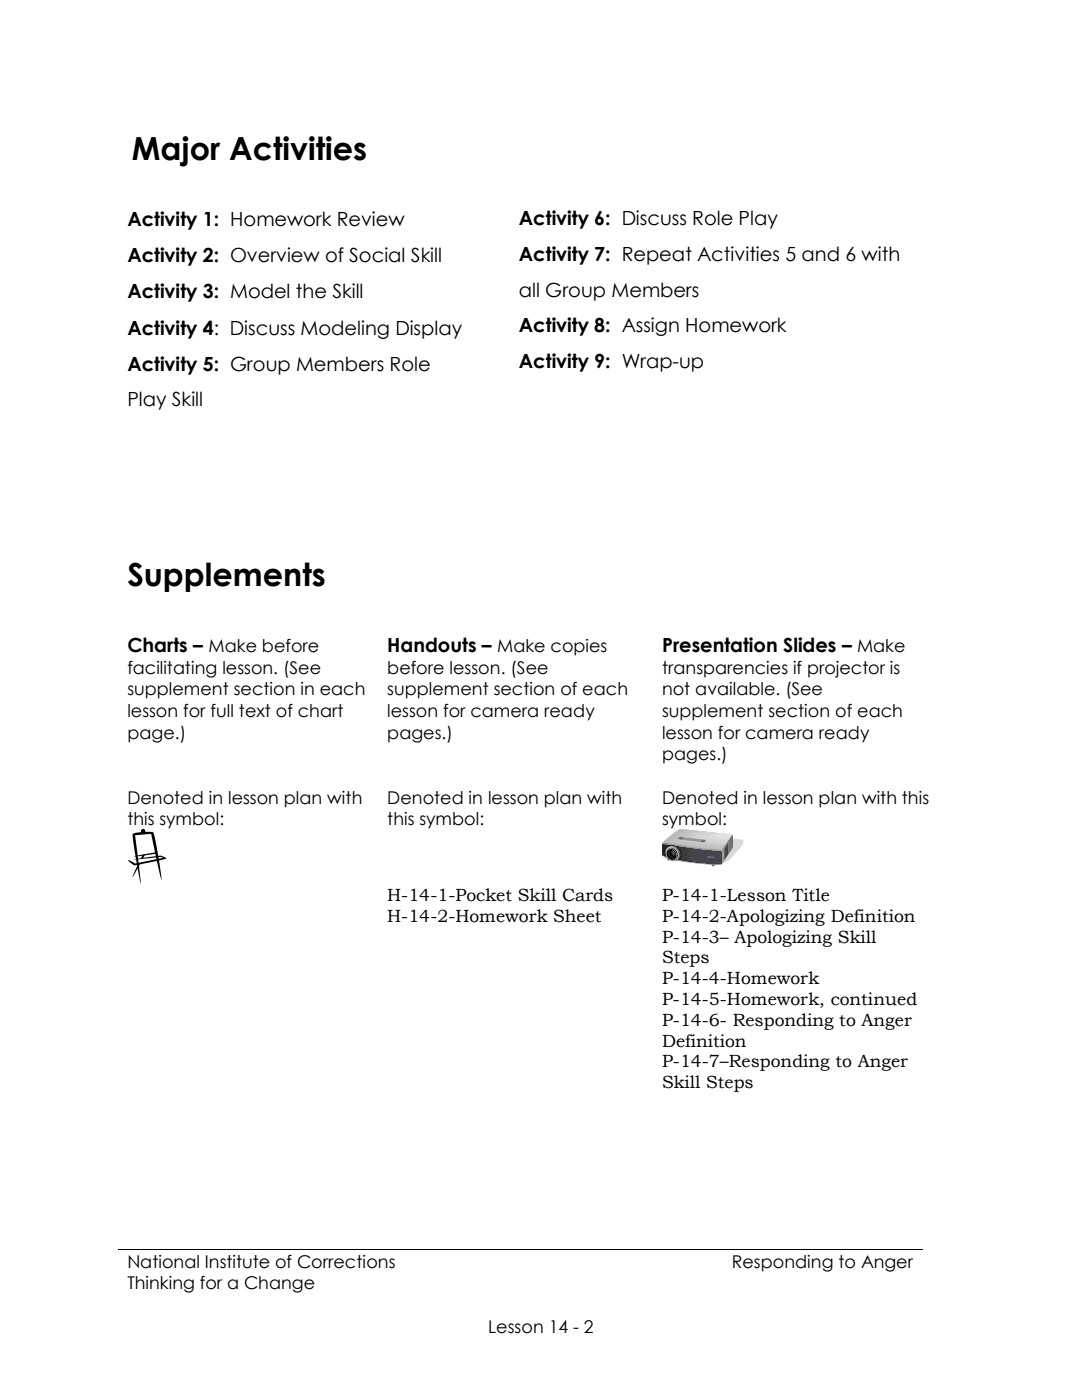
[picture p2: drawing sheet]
<svg xmlns="http://www.w3.org/2000/svg" width="216mm" height="279mm" viewBox="0 0 216 279" stroke-linecap="round" stroke-linejoin="round" font-family="sans-serif">
<path d="M23.5 249.3h65.4M89.1 249.3h95.1" fill="none" stroke="#000" stroke-width=".2"/>
<path d="M88.9 249.3h.2v.1h-.2z" fill-rule="evenodd" fill="#000"/>
<g fill="#fff">
<path d="M24.6 41h.3v.2h-.3z" fill-rule="evenodd"/>
<path d="M24.6 41h.3v.2h-.3z" fill-rule="evenodd"/>
<path d="M24.9 41h69v.2h-69z" fill-rule="evenodd"/>
<path d="M93.9 41h.2v.2h-.2z" fill-rule="evenodd"/>
<path d="M93.9 41h.2v.2h-.2z" fill-rule="evenodd"/>
<path d="M24.6 41.2h.3v7.2h-.3z" fill-rule="evenodd"/>
<path d="M93.9 41.2h.2v7.2h-.2z" fill-rule="evenodd"/>
<path d="M24.6 48.4h.3v7.1h-.3z" fill-rule="evenodd"/>
<path d="M93.9 48.4h.2v7.1h-.2z" fill-rule="evenodd"/>
<path d="M24.6 62.7h.3v.2h-.3z" fill-rule="evenodd"/>
<path d="M24.6 62.7h.3v.2h-.3z" fill-rule="evenodd"/>
<path d="M24.9 62.7h69v.2h-69z" fill-rule="evenodd"/>
<path d="M93.9 62.7h.2v.2h-.2z" fill-rule="evenodd"/>
<path d="M93.9 62.7h.2v.2h-.2z" fill-rule="evenodd"/>
<path d="M24.6 55.5h.3v7.2h-.3z" fill-rule="evenodd"/>
<path d="M93.9 55.5h.2v7.2h-.2z" fill-rule="evenodd"/>
</g>
<g fill="#000">
<path d="M25.6 171.7l1.4 .6 5.6-1.1-.6-.2-5.3 .5 4.3-.6a2.26 2.26 0 0 1 2.3 .4l-5.7 1.3a1.16 1.16 0 0 1-1.6-.4z" fill-rule="evenodd"/>
<path d="M26.8 170.9l4.4-.8v.3z" fill-rule="evenodd"/>
<path d="M27.6 172.4h.4l-1.6 2.6z" fill-rule="evenodd"/>
<path d="M28.4 170.6l.6-.1-.5 .8-.4 .1z" fill-rule="evenodd"/>
<path d="M26.5 166.4l1.7-.3a.45 .45 0 0 1 .3-.7 .45 .45 0 0 1 .5 .6l1.5 .1a51.9 51.9 0 0 1 1.7 9.5l-2-9.2-3.2 .3 1.1 9.8v-.1a80.5 80.5 0 0 1-1.6-10z" fill-rule="evenodd"/>
</g>
<path d="M143.7 167.1l4.6 .5v.9l-2.7 3.1-1.5 .8-1.6-3.9z" fill-rule="evenodd" fill="#d8d8d8"/>
<g fill="#4f4449">
<path d="M141.8 172.3l1.2 .1-.7 .5-.2-.1z" fill-rule="evenodd"/>
<path d="M133.1 171.1l1.1 .2-.9 .4z" fill-rule="evenodd"/>
</g>
<path d="M132.6 167.7l3-2.3 10.4 1.2 .3 .4-2.4 2.9-8-1-3.7-.8z" fill-rule="evenodd" fill="#bcb7ba"/>
<path d="M133.3 167.8l2.1-1.7a1.86 1.86 0 0 1 2.1-.5l8.5 1 .2 .3-1.5 1.9a1.27 1.27 0 0 1-1.7 .7l-7.1-.9-2.7-.6z" fill-rule="evenodd" fill="#bfbabc"/>
<path d="M134.4 167.6l1.6-1.3a1.9 1.9 0 0 1 2.1-.6l6.5 .7a1.87 1.87 0 0 1 1.6 .4l-1.4 1.8a1.19 1.19 0 0 1-1.6 .7l-5.9-.7-3.2-.7z" fill-rule="evenodd" fill="#c4bfc1"/>
<path d="M135.2 167.7l1.6-1.4a1.91 1.91 0 0 1 2.2-.5l5.7 .6a1.76 1.76 0 0 1 1.5 .4l-1.3 1.7a1.1 1.1 0 0 1-1.5 .6l-6.3-.8-2.1-.5z" fill-rule="evenodd" fill="#c6c1c4"/>
<path d="M136.2 167.4l1.3-1.1a1.77 1.77 0 0 1 2.1-.4l5.2 .5a1.62 1.62 0 0 1 1.4 .4l-1.2 1.5a1.01 1.01 0 0 1-1.4 .6l-4.7-.6-3-.6z" fill-rule="evenodd" fill="#c9c4c6"/>
<path d="M137 167.5l.7-.7a2.48 2.48 0 0 1 2.9-.8l5.5 .6a.66 .66 0 0 1-.4 .9l-.6 .7a.93 .93 0 0 1-1.3 .5l-5-.6-2-.5z" fill-rule="evenodd" fill="#cec6c9"/>
<path d="M138 167.3l.5-.5a2.28 2.28 0 0 1 2.7-.8l4.9 .6a.69 .69 0 0 1-.5 .9l-.4 .5a.95 .95 0 0 1-1.4 .5l-4.1-.5-1.9-.5z" fill-rule="evenodd" fill="#d3ced1"/>
<path d="M138.9 167.2l.5-.4a1.99 1.99 0 0 1 2.3-.7l4.3 .5 .1 .2-.8 1a1.15 1.15 0 0 1-1.5 .4l-5.1-.8z" fill-rule="evenodd" fill="#d8d1d3"/>
<path d="M139.7 167.3l.9-.9a1.27 1.27 0 0 1 1.5-.3l3.9 .5 .1 .2-.7 .8a1.12 1.12 0 0 1-1.5 .4l-3.4-.4-.9-.3z" fill-rule="evenodd" fill="#dbd3d6"/>
<path d="M140.5 167.3l.3-.4a2.02 2.02 0 0 1 2.4-.6l2.8 .3 .1 .2-.4 .4a1.16 1.16 0 0 1-1.5 .6z" fill-rule="evenodd" fill="#ddd6d8"/>
<path d="M141.6 167l.1-.1a1.54 1.54 0 0 1 2-.6l2.3 .3 .1 .2-.3 .3a1.13 1.13 0 0 1-1.6 .5l-2.8-.5z" fill-rule="evenodd" fill="#e2dbdd"/>
<path d="M142.4 166.9l.9-.6 2.7 .3 .1 .1-.7 .8-3.1-.4z" fill-rule="evenodd" fill="#e5dde0"/>
<path d="M132.2 168.1l6.4 1 5.4 .6v2.8a38.3 38.3 0 0 1-11.4-1.4l-.4-.4-.1-2.2z" fill-rule="evenodd" fill="#9b9391"/>
<path d="M146.1 166.8l.2 .4v1.8l-2.3 3.6v-2.9z" fill-rule="evenodd" fill="#a59e9b"/>
<path d="M146.1 166.8l.2 .8a2.85 2.85 0 0 1-.8 2.6l-1.4 2.1v-1.4a2.74 2.74 0 0 1 .8-2.4z" fill-rule="evenodd" fill="#a39999"/>
<path d="M146.1 166.8l.2 .8a2.76 2.76 0 0 1-.8 2.5l-1.2 1.9v-1.4a2.69 2.69 0 0 1 .8-2.4z" fill-rule="evenodd" fill="#9b9396"/>
<path d="M146.1 166.8a3.5 3.5 0 0 1-.8 3.7l-.8 1.2v-1.3a2.6 2.6 0 0 1 .7-2.4z" fill-rule="evenodd" fill="#998e93"/>
<path d="M146.1 166.8l.1 .1a3.8 3.8 0 0 1-1 3.8l-.5 .8v-1.4a2.4 2.4 0 0 1 .6-2.2z" fill-rule="evenodd" fill="#91898e"/>
<path d="M146.1 166.8l.1 .1a3.6 3.6 0 0 1-.9 3.6l-.5 .7v-2a2.09 2.09 0 0 1 .7-1.5z" fill-rule="evenodd" fill="#8e848c"/>
<path d="M146.1 166.8l.2 .8a3.2 3.2 0 0 1-1 2.8l-.3 .5v-2.5z" fill-rule="evenodd" fill="#877f89"/>
<path d="M146.1 166.8l.2 .7a2.84 2.84 0 0 1-.8 2.7l-.3 .4v-1.2a2.99 2.99 0 0 1 .8-2.5z" fill-rule="evenodd" fill="#847a87"/>
<path d="M146.1 166.8l.2 .7a3 3 0 0 1-.8 2.7l-.1 .1v-1.2a2.69 2.69 0 0 1 .6-2.2z" fill-rule="evenodd" fill="#7c7582"/>
<path d="M146.1 166.8l.2 .2v1a2.25 2.25 0 0 1-.7 1.9l-.1 .1v-1.1a2.19 2.19 0 0 1 .5-1.9z" fill-rule="evenodd" fill="#7a707f"/>
<path d="M146.1 166.8l.2 .2v1a1.69 1.69 0 0 1-.5 1.6l-.1 .2v-2.3z" fill-rule="evenodd" fill="#726b7c"/>
<path d="M146.1 166.8l.2 .2v2l-.4 .5v-2.2z" fill-rule="evenodd" fill="#70667a"/>
<path d="M132.1 168.4l4.8 .9 7 .7 .1 2.4-6.2-.4a26.3 26.3 0 0 1-5.7-1.3z" fill-rule="evenodd" fill="#28231c"/>
<path d="M132.7 168.5l5.6 .9 5.6 .6 .1 2.4-6.3-.5-2.5-.4-2.2-.6-.3-.1z" fill-rule="evenodd" fill="#2b2821"/>
<path d="M133.4 168.6l4 .7 6.5 .7 .1 2.4-5.7-.4-2.6-.4-2.4-.7z" fill-rule="evenodd" fill="#2d2826"/>
<path d="M134 168.7l4.7 .8 5.2 .5 .1 2.4-5.7-.4-2.4-.4-1.9-.6z" fill-rule="evenodd" fill="#302d2b"/>
<path d="M134.7 168.8l4.8 .8 4.4 .4 .1 2.4-5.1-.4-2-.3-2.3-.5z" fill-rule="evenodd" fill="#333033"/>
<path d="M135.3 168.9l4.1 .7 4.5 .4 .1 2.4-5.4-.4-3.4-.7z" fill-rule="evenodd" fill="#353335"/>
<path d="M135.9 169.1l8 .9 .1 2.4-5.1-.4-3.1-.6z" fill-rule="evenodd" fill="#38353d"/>
<path d="M136.6 169.2l7.3 .8 .1 2.4-4.5-.3-3.1-.6z" fill-rule="evenodd" fill="#3a383f"/>
<path d="M137.2 169.3l6.7 .7 .1 2.4-3.8-.2-3.1-.6z" fill-rule="evenodd" fill="#3d3a47"/>
<path d="M137.8 169.4l6.1 .6 .1 2.4-3.8-.2-2.5-.5z" fill-rule="evenodd" fill="#3f3f4c"/>
<path d="M138.5 169.5l5.4 .5 .1 2.4-3.5-.2-2.2-.3z" fill-rule="evenodd" fill="#423f51"/>
<g fill="#444456">
<path d="M139.1 169.6l4.8 .4 .1 2.4-5.1-.4z" fill-rule="evenodd"/>
<path d="M145.3 168.2v2.2l-.7 1.2v-2.2z" fill-rule="evenodd"/>
</g>
<path d="M133.5 169a1.6 1.6 0 0 1 2.1 .5 1.6 1.6 0 0 1-.3 2.1 1.66 1.66 0 0 1-1.8-.6 1.66 1.66 0 0 1 0-2z" fill-rule="evenodd" fill="#00000f"/>
<path d="M133.5 169a1.56 1.56 0 0 1 2 .5 1.56 1.56 0 0 1-.3 2.1 1.62 1.62 0 0 1-1.8-.7 1.62 1.62 0 0 1 .1-1.9z" fill-rule="evenodd" fill="#60605b"/>
<path d="M133.2 169.2a1.56 1.56 0 0 1 2 .5 1.56 1.56 0 0 1-.3 2.1 1.62 1.62 0 0 1-1.8-.7 1.62 1.62 0 0 1 .1-1.9z" fill-rule="evenodd" fill="#b5a891"/>
<path d="M133.2 169.2a1.47 1.47 0 0 1 1.9 .5 1.47 1.47 0 0 1-.3 1.9 1.52 1.52 0 0 1-1.7-.6 1.52 1.52 0 0 1 .1-1.8z" fill-rule="evenodd" fill="#baaf99"/>
<path d="M133.2 169.2a1.35 1.35 0 0 1 1.8 .6 1.35 1.35 0 0 1-.5 1.8 1.47 1.47 0 0 1-1.4-.8 1.47 1.47 0 0 1 .1-1.6z" fill-rule="evenodd" fill="#c4b7a3"/>
<path d="M133.2 169.3a1.27 1.27 0 0 1 1.7 .5 1.27 1.27 0 0 1-.5 1.7 1.37 1.37 0 0 1-1.3-.7 1.37 1.37 0 0 1 .1-1.5z" fill-rule="evenodd" fill="#c9bfa8"/>
<path d="M133.2 169.3a1.17 1.17 0 0 1 1.6 .5 1.17 1.17 0 0 1-.4 1.5 1.27 1.27 0 0 1-1.3-.6 1.27 1.27 0 0 1 .1-1.4z" fill-rule="evenodd" fill="#cec4af"/>
<path d="M133.3 169.3a1.08 1.08 0 0 1 1.4 .5 1.08 1.08 0 0 1-.4 1.4 1.17 1.17 0 0 1-1.2-.6 1.17 1.17 0 0 1 .2-1.3z" fill-rule="evenodd" fill="#d6ceba"/>
<path d="M133.3 169.3a.99 .99 0 0 1 1.3 .5 .99 .99 0 0 1-.4 1.3 1.08 1.08 0 0 1-1-.6 1.08 1.08 0 0 1 .1-1.2z" fill-rule="evenodd" fill="#ddd3c1"/>
<path d="M133.3 169.4a.88 .88 0 0 1 1.2 .4 .88 .88 0 0 1-.5 1.2 .99 .99 0 0 1-.7-1.6z" fill-rule="evenodd" fill="#e5ddcc"/>
<path d="M133.3 169.4a.79 .79 0 0 1 1.1 .4 .79 .79 0 0 1-.5 1 .88 .88 0 0 1-.6-1.4z" fill-rule="evenodd" fill="#eae2d3"/>
<path d="M133.3 169.4a.69 .69 0 0 1 1 .4 .69 .69 0 0 1-.6 .9 .78 .78 0 0 1-.4-1.3z" fill-rule="evenodd" fill="#efead8"/>
<path d="M133.3 169.5a.6 .6 0 0 1 .9 .3 .6 .6 0 0 1-.5 .8 .69 .69 0 0 1-.4-1.1z" fill-rule="evenodd" fill="#f9f2e2"/>
<path d="M133.3 169.5a.51 .51 0 0 1 .8 .3 .51 .51 0 0 1-.6 .6l-.3-.4z" fill-rule="evenodd" fill="#fff9ea"/>
<path d="M133.3 169.4a1.28 1.28 0 0 1 1.7 .6 1.28 1.28 0 0 1-.5 1.7 1.39 1.39 0 0 1-1.3-.7 1.39 1.39 0 0 1 .1-1.6z" fill-rule="evenodd" fill="#00000f"/>
<path d="M133.2 169.5a1.23 1.23 0 0 1 1.7 .5 1.23 1.23 0 0 1-.5 1.7 1.34 1.34 0 0 1-1.3-.7 1.34 1.34 0 0 1 .1-1.5z" fill-rule="evenodd" fill="#c1bcb2"/>
<path d="M133.2 169.6a1.16 1.16 0 0 1 1.6 .4 1.16 1.16 0 0 1-.5 1.6 1.26 1.26 0 0 1-1.2-.7 1.26 1.26 0 0 1 .1-1.3z" fill-rule="evenodd" fill="#c6c1b7"/>
<path d="M133.2 169.6a1.08 1.08 0 0 1 1.5 .4 1.08 1.08 0 0 1-.4 1.5 1.17 1.17 0 0 1-1.2-.6 1.17 1.17 0 0 1 .1-1.3z" fill-rule="evenodd" fill="#c9c6bf"/>
<path d="M133.2 169.6a1.01 1.01 0 0 1 1.4 .4 1.01 1.01 0 0 1-.4 1.4 1.09 1.09 0 0 1-1.1-.6 1.09 1.09 0 0 1 .1-1.2z" fill-rule="evenodd" fill="#ccccc1"/>
<path d="M133.2 169.6a.94 .94 0 0 1 1.3 .4 .94 .94 0 0 1-.4 1.3 1.02 1.02 0 0 1-1-.6 1.02 1.02 0 0 1 .1-1.1z" fill-rule="evenodd" fill="#d1d1c6"/>
<path d="M133.2 169.6a.85 .85 0 0 1 1.2 .4 .85 .85 0 0 1-.5 1.2 .95 .95 0 0 1-.7-1.6z" fill-rule="evenodd" fill="#d3d6ce"/>
<path d="M133.3 169.6a.77 .77 0 0 1 1 .4 .77 .77 0 0 1-.4 1.1 .87 .87 0 0 1-.6-1.5z" fill-rule="evenodd" fill="#d8dbd3"/>
<path d="M133.2 169.7a.68 .68 0 0 1 1 .3 .68 .68 0 0 1-.5 .9 .82 .82 0 0 1-.5-1.2z" fill-rule="evenodd" fill="#dbe0db"/>
<path d="M133.3 169.7a.62 .62 0 0 1 .9 .3 .62 .62 0 0 1-.5 .8 .7 .7 0 0 1-.4-1.1z" fill-rule="evenodd" fill="#e0e5e0"/>
<path d="M133.2 169.8a.53 .53 0 0 1 .9 .2 .53 .53 0 0 1-.6 .7l-.3-.4z" fill-rule="evenodd" fill="#e2eae2"/>
<circle cx="133.6" cy="170.1" r=".46" fill="#e5efea"/>
<circle cx="133.6" cy="170.1" r=".39" fill="#eaf4ef"/>
<path d="M133.3 169.6a1.12 1.12 0 0 1 1.5 .5 1.12 1.12 0 0 1-.4 1.5 1.21 1.21 0 0 1-1.2-.6 1.21 1.21 0 0 1 .1-1.4z" fill-rule="evenodd" fill="#00000f"/>
<path d="M134.2 169.7l.3 .2 .4 .7a.55 .55 0 0 1-.6 .1 .55 .55 0 0 1-.4-.5z" fill-rule="evenodd" fill="#1e3030"/>
<path d="M134.1 169.7l.5 .3a.45 .45 0 0 1 .1 .8 .62 .62 0 0 1-.6-.3 .62 .62 0 0 1 0-.8z" fill-rule="evenodd" fill="#263335"/>
<path d="M134.1 169.8h.2l.3 .2a.41 .41 0 0 1 .1 .7 .58 .58 0 0 1-.6-.2 .58 .58 0 0 1 0-.7z" fill-rule="evenodd" fill="#283538"/>
<path d="M134.2 169.8l.4 .2a.39 .39 0 0 1 .1 .7 .54 .54 0 0 1-.6-.3 .54 .54 0 0 1 .1-.6z" fill-rule="evenodd" fill="#30383d"/>
<path d="M134.1 169.9a.54 .54 0 0 1 .6 .6 .47 .47 0 0 1-.5 0 .47 .47 0 0 1-.1-.6z" fill-rule="evenodd" fill="#353a42"/>
<path d="M134.1 169.9h.1a.5 .5 0 0 1 .5 .7 .49 .49 0 0 1-.6-.7z" fill-rule="evenodd" fill="#3a3d44"/>
<path d="M134.1 169.9l.2-.1 .1 .1 .3 .5a.39 .39 0 0 1-.5 0 .39 .39 0 0 1-.1-.5z" fill-rule="evenodd" fill="#3f3f4c"/>
<path d="M134.2 170a.4 .4 0 0 1 .4 .1 .4 .4 0 0 1 0 .4 .42 .42 0 0 1-.4-.5z" fill-rule="evenodd" fill="#44424f"/>
<path d="M134.2 169.9l.3 .1 .2 .4a.32 .32 0 0 1-.5 0 .32 .32 0 0 1 0-.5z" fill-rule="evenodd" fill="#494454"/>
<path d="M134.3 169.9l.1 .1a.26 .26 0 0 1 .3 .2 .26 .26 0 0 1-.3 .3 .26 .26 0 0 1-.2-.3z" fill-rule="evenodd" fill="#514759"/>
<path d="M134.3 169.9l.1 .1a.24 .24 0 0 1 .2 .3 .24 .24 0 0 1-.3 .1 .24 .24 0 0 1-.1-.3z" fill-rule="evenodd" fill="#54495b"/>
<path d="M134.3 169.9l.3 .3a.18 .18 0 0 1-.3 .1 .18 .18 0 0 1 0-.3z" fill-rule="evenodd" fill="#5b4c60"/>
<path d="M133.4 169.7l.4-.1a.93 .93 0 0 0 0 1.1 .93 .93 0 0 0 1 .4 .85 .85 0 0 1-1.4-.4l-.1-.5z" fill-rule="evenodd" fill="#19233d"/>
<path d="M135.2 167.4l.4-.4 5.2 .6 .1 .1-.4 .4z" fill-rule="evenodd" fill="#9b9391"/>
<g fill="#444456">
<path d="M135.6 167.2a.31 .31 0 0 1 .4-.2 .31 .31 0 0 1 .2 .4l-.5 .1-.1-.2z" fill-rule="evenodd"/>
<path d="M139.9 167.8a.32 .32 0 0 1 .4-.2 .32 .32 0 0 1 .2 .4h-.5z" fill-rule="evenodd"/>
</g>
<g fill="#7f7777">
<path d="M135.6 167.1a.32 .32 0 0 1 .4-.2 .32 .32 0 0 1 .2 .5h-.5z" fill-rule="evenodd"/>
<path d="M140 167.7a.31 .31 0 0 1 .4-.2 .31 .31 0 0 1 .1 .4l-.5 .1-.1-.2z" fill-rule="evenodd"/>
</g>
<path d="M141.1 170.8l1.4 .2v.2l-1.4-.1z" fill-rule="evenodd" fill="#917259"/>
<g fill="#fff">
<path d="M23.5 176.6h1.9v12.4h-1.9z" fill-rule="evenodd"/>
<path d="M73.5 176.6h1.9v12.4h-1.9z" fill-rule="evenodd"/>
<path d="M23.5 189h51.9v33.5h-51.9z" fill-rule="evenodd"/>
<path d="M25.4 176.6h48.1v4.1h-48.1z" fill-rule="evenodd"/>
<path d="M25.4 180.7h48.1v4.2h-48.1z" fill-rule="evenodd"/>
<path d="M25.4 184.9h48.1v4.1h-48.1z" fill-rule="evenodd"/>
<path d="M75.4 176.6h1.9v16.5h-1.9z" fill-rule="evenodd"/>
<path d="M128.3 176.6h1.9v16.5h-1.9z" fill-rule="evenodd"/>
<path d="M75.4 193.1h54.8v29.4h-54.8z" fill-rule="evenodd"/>
<path d="M77.3 176.6h51v4.1h-51z" fill-rule="evenodd"/>
<path d="M77.3 180.7h51v4.2h-51z" fill-rule="evenodd"/>
<path d="M77.3 184.9h51v4.1h-51z" fill-rule="evenodd"/>
<path d="M77.3 189h51v4.1h-51z" fill-rule="evenodd"/>
<path d="M130.2 176.6h1.9v45.9h-1.9z" fill-rule="evenodd"/>
<path d="M185.5 176.6h1.9v45.9h-1.9z" fill-rule="evenodd"/>
<path d="M132.1 176.6h53.4v4.1h-53.4z" fill-rule="evenodd"/>
<path d="M132.1 180.7h53.4v4.2h-53.4z" fill-rule="evenodd"/>
<path d="M132.1 184.9h53.4v4.1h-53.4z" fill-rule="evenodd"/>
<path d="M132.1 189h53.4v4.1h-53.4z" fill-rule="evenodd"/>
<path d="M132.1 193.1h53.4v4.2h-53.4z" fill-rule="evenodd"/>
<path d="M132.1 197.3h53.4v4.1h-53.4z" fill-rule="evenodd"/>
<path d="M132.1 201.4h53.4v4.2h-53.4z" fill-rule="evenodd"/>
<path d="M132.1 205.6h53.4v4.1h-53.4z" fill-rule="evenodd"/>
<path d="M132.1 209.7h53.4v4.1h-53.4z" fill-rule="evenodd"/>
<path d="M132.1 213.8h53.4v4.2h-53.4z" fill-rule="evenodd"/>
<path d="M132.1 218h53.4v4.5h-53.4z" fill-rule="evenodd"/>
</g>
<g font-size="6.3">
<text x="26.3" y="31.8">Major Activities</text>
<text x="25.4" y="116.9">Supplements</text>
</g>
<g font-size="3.9">
<text x="25.4" y="45.2">Activity 1: Homework Review</text>
<text x="103.5" y="44.9">Activity 6: Discuss Role Play</text>
<text x="25.4" y="52.3">Activity 2: Overview of Social Skill</text>
<text x="103.5" y="52">Activity 7: Repeat Activities 5 and 6 with</text>
<text x="25.4" y="59.4">Activity 3: Model the Skill</text>
<text x="103.5" y="59.2">all Group Members</text>
<text x="25.4" y="66.9">Activity 4: Discuss Modeling Display</text>
<text x="103.5" y="66.3">Activity 8: Assign Homework</text>
<text x="25.4" y="74">Activity 5: Group Members Role</text>
<text x="103.5" y="73.5">Activity 9: Wrap-up</text>
<text x="25.4" y="81.1">Play Skill</text>
<text x="25.4" y="130">Charts – Make before</text>
<text x="77.3" y="130">Handouts – Make copies</text>
<text x="132.1" y="130">Presentation Slides – Make</text>
</g>
<g font-size="3.5">
<text x="25.4" y="134.4">facilitating lesson. (See</text>
<text x="77.3" y="134.4">before lesson. (See</text>
<text x="132.1" y="134.4">transparencies if projector is</text>
<text x="25.4" y="138.7">supplement section in each</text>
<text x="25.4" y="143.1">lesson for full text of chart</text>
<text x="77.3" y="138.7">supplement section of each</text>
<text x="77.3" y="143.1">lesson for camera ready</text>
<text x="132.1" y="138.7">not available. (See</text>
<text x="132.1" y="143.1">supplement section of each</text>
<text x="25.4" y="147.4">page.)</text>
<text x="77.3" y="147.4">pages.)</text>
<text x="132.1" y="147.4">lesson for camera ready</text>
<text x="132.1" y="151.7">pages.)</text>
<text x="25.4" y="160.4">Denoted in lesson plan with</text>
<text x="77.3" y="160.4">Denoted in lesson plan with</text>
<text x="132.1" y="160.4">Denoted in lesson plan with this</text>
<text x="25.4" y="164.7">this symbol:</text>
<text x="77.3" y="164.7">this symbol:</text>
<text x="132.1" y="164.7">symbol:</text>
<text x="77.3" y="179.9">H-14-1-Pocket Skill Cards</text>
<text x="132.1" y="179.9">P-14-1-Lesson Title</text>
<text x="77.3" y="184">H-14-2-Homework Sheet</text>
<text x="132.1" y="184">P-14-2-Apologizing Definition</text>
<text x="132.1" y="188.2">P-14-3– Apologizing Skill</text>
<text x="132.1" y="192.3">Steps</text>
<text x="132.1" y="196.4">P-14-4-Homework</text>
<text x="132.1" y="200.6">P-14-5-Homework, continued</text>
<text x="132.1" y="204.7">P-14-6- Responding to Anger</text>
<text x="132.1" y="208.9">Definition</text>
<text x="132.1" y="213">P-14-7–Responding to Anger</text>
<text x="132.1" y="217.1">Skill Steps</text>
<text x="25.4" y="253">National Institute of Corrections</text>
<text x="25.4" y="257.3">Thinking for a Change</text>
<text x="146" y="253">Responding to Anger</text>
<text x="97.4" y="266">Lesson 14 - 2</text>
</g>
</svg>
